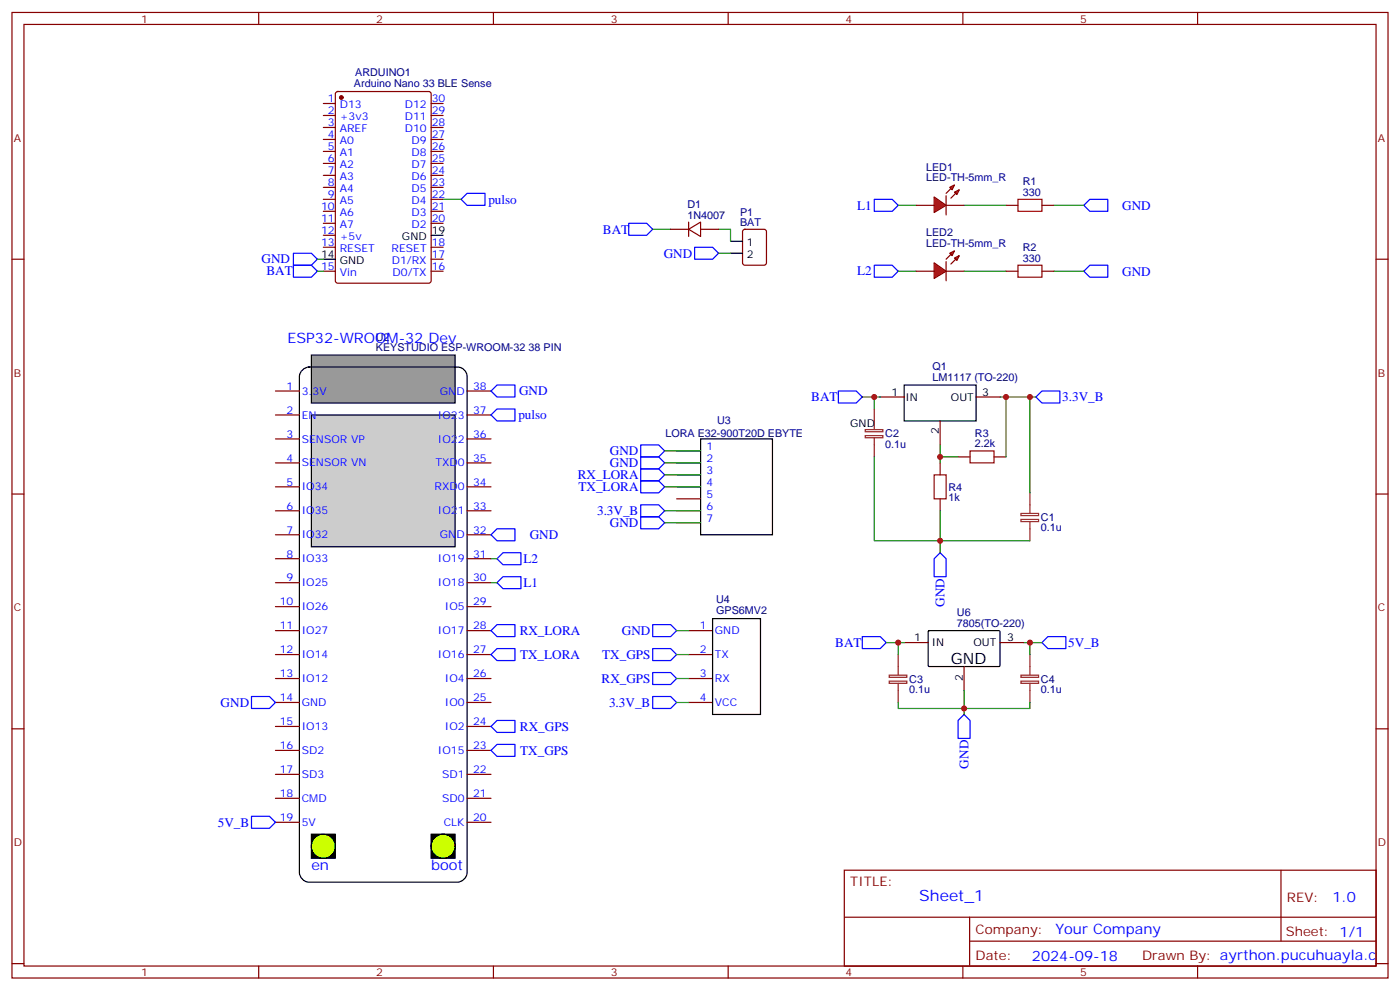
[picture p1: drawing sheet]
<svg xmlns="http://www.w3.org/2000/svg" width="412mm" height="292mm" viewBox="0 0 412 292" stroke-linecap="round" stroke-linejoin="round" font-family="sans-serif">
<g fill="none" stroke="#870000" stroke-width=".35">
<path d="M3.5 3.7h405.4v284.3h-405.4zM7.1 7.2h398.2v277.3h-398.2zM76.2 3.7v3.5M145.3 3.7v3.5M214.5 3.7v3.5M283.6 3.7v3.5M352.8 3.7v3.5M3.5 76.3h3.6M405.3 76.3h3.6M3.5 145.5h3.6M405.3 145.5h3.6M3.5 214.6h3.6"/>
<path d="M405.3 214.6h3.6M248.7 256.3h156.6v28.2h-156.6zM377.3 256.3v20.9M248.7 270.1h156.5M285.6 277.2h119.6M285.6 270.1v14.1M3.5 283.8h3.6M76.2 284.5v3.5M145.3 284.5v3.5M214.5 284.5v3.5M283.6 284.5v3.5M352.8 284.5v3.5"/>
<path d="M405.3 283.8h3.6"/>
</g>
<path d="M91.7 104.6h42.4v14.1h-42.4z" fill="#999" stroke="#000" stroke-width=".35"/>
<path d="M91.7 122.2h42.4v38.8h-42.4z" fill="#ccc" stroke="#000" stroke-width=".35"/>
<path d="M88.9 109.1a2.99 2.99 0 0 1 2.1-1h43.8a2.82 2.82 0 0 1 2.8 2.8v146.1a3 3 0 0 1-2.8 2.8h-43.8a3 3 0 0 1-2.8-2.8v-146.1l.1-.6z" fill="none" stroke="#000" stroke-width=".35"/>
<g fill="none" stroke="#870000" stroke-width=".35">
<path d="M81.1 115.1h7.1M137.6 115.1h7M81.1 122.2h7.1M81.1 129.3h7.1M81.1 136.3h7.1M137.6 122.2h7M137.6 129.3h7M137.6 136.3h7M81.1 143.4h7.1M81.1 150.4h7.1M81.1 157.5h7.1M137.6 143.4h7"/>
<path d="M137.6 150.4h7M137.6 157.5h7M81.1 164.5h7.1M81.1 171.6h7.1M81.1 178.6h7.1M137.6 164.5h7M137.6 171.6h7M137.6 178.6h7M81.1 185.7h7.1M81.1 192.8h7.1M81.1 199.8h7.1M137.6 185.7h7"/>
<path d="M137.6 192.8h7M137.6 199.8h7M81.1 206.9h7.1M81.1 213.9h7.1M137.6 206.9h7M137.6 213.9h7M81.1 221h7.1M81.1 228h7.1M81.1 235.1h7.1M137.6 221h7M137.6 228h7M137.6 235.1h7"/>
<path d="M81.1 242.1h7.1M137.6 242.1h7"/>
</g>
<path d="M91.7 245.7h7.1v7h-7.1z" fill="#000" stroke="#000" stroke-width=".35"/>
<g fill="#cf0" stroke="#000" stroke-width=".35">
<circle cx="95.2" cy="249.2" r="3.5"/>
<circle cx="130.5" cy="249.2" r="3.5"/>
</g>
<path d="M127 245.7h7.1v7h-7.1z" fill="#000" stroke="#000" stroke-width=".35"/>
<circle cx="130.5" cy="249.2" r="3.5" fill="#cf0" stroke="#000" stroke-width=".35"/>
<path d="M95.2 76.3h3.6M127 69.3h3.5M215.2 71h3.5M215.2 74.6h3.5M266.3 113.4h21.2v10.6h-21.2zM206.4 129.3h21.1v28.2h-21.1zM209.9 182.2h14.1v28.2h-14.1zM273.5 185.9l.3-.2 20.6 .1 .2 .3-.1 10-.3 .2-20.6-.1-.2-.3z" fill="none" stroke="#000" stroke-width=".35"/>
<g fill="none" stroke="#870000" stroke-width=".35">
<path d="M95.2 30.5h3.6M95.2 34h3.6M95.2 37.5h3.6M99 27.2l.5-.2h26.8l.6 .4 .1 55.3-.5 .6-27 .1-.7-.5v-55.2zM127 30.5h3.5M127 34h3.5M127 37.5h3.5M95.2 41.1h3.6M95.2 44.6h3.6M95.2 48.1h3.6M95.2 51.6h3.6M95.2 55.2h3.6"/>
<path d="M95.2 58.7h3.6M127 41.1h3.5M127 44.6h3.5M127 48.1h3.5M127 51.6h3.5M127 55.2h3.5M127 58.7h3.5M95.2 62.2h3.6M95.2 65.8h3.6M95.2 69.3h3.6M95.2 72.8h3.6M95.2 79.9h3.6"/>
<path d="M127 62.2h3.5M127 65.8h3.5M127 72.8h3.5M127 79.9h3.5M127 76.3h3.5M219 67.7l.4-.2h5.7l.6 .5 .1 9.4-.5 .6-5.9 .1-.6-.5-.1-9.4zM296.3 79.9h3.6M296.3 60.5h3.6M306.9 79.9h3.5M306.9 60.5h3.5M259.3 116.9h7M287.5 116.9h7.1"/>
<path d="M199.3 139.8h7.1M199.3 136.3h7.1M199.3 132.8h7.1M276.9 124v7M199.3 154h7.1M199.3 150.4h7.1M199.3 146.9h7.1M199.3 143.4h7.1M202.8 185.7h7.1M202.8 192.8h7.1M202.8 199.8h7.1M266.3 189.2h7.1"/>
<path d="M284 196.3v7M294.6 189.2h7M202.8 206.9h7.1"/>
</g>
<circle cx="100.5" cy="28.7" r=".53" fill="#870000" stroke="#870000" stroke-width=".35"/>
<g fill="none" stroke="#00f" stroke-width=".35">
<path d="M137.6 56.9h5.3v3.6h-5.3l-1.8-1.8zM257.5 58.7h5.3l1.8 1.8-1.8 1.7h-5.3zM86.4 74.6h5.3l1.8 1.7-1.8 1.8h-5.3zM86.4 78.1h5.3l1.8 1.8-1.8 1.7h-5.3zM185.2 65.8h5.3l1.8 1.7-1.8 1.8h-5.3zM204.6 72.8h5.3l1.8 1.8-1.8 1.7h-5.3zM257.5 78.1h5.3l1.8 1.8-1.8 1.7h-5.3zM319.3 60.5l1.7-1.8h5.3v3.5h-5.3zM319.3 79.9l1.7-1.8h5.3v3.5h-5.3zM144.6 115.1l1.8-1.7h5.3v3.5h-5.3zM246.9 115.1h5.3l1.8 1.8-1.8 1.8h-5.3zM305.2 116.9l1.7-1.8h5.3v3.6h-5.3z"/>
<path d="M146.4 120.4h5.3v3.6h-5.3l-1.8-1.8zM188.7 131h5.3l1.8 1.8-1.8 1.7h-5.3zM188.7 134.5h5.3l1.8 1.8-1.8 1.8h-5.3zM188.7 138.1h5.3l1.8 1.7-1.8 1.8h-5.3zM144.6 157.5l1.8-1.8h5.3v3.5h-5.3zM188.7 141.6h5.3l1.8 1.8-1.8 1.7h-5.3zM188.7 148.7h5.3l1.8 1.7-1.8 1.8h-5.3zM188.7 152.2h5.3l1.8 1.8-1.8 1.7h-5.3zM146.4 171.6l1.8-1.8h5.3v3.6h-5.3zM146.4 164.5l1.8-1.7h5.3v3.5h-5.3zM275.2 164.5l1.7-1.7 1.8 1.7v5.3h-3.5zM146.4 191h5.3v3.5h-5.3l-1.8-1.7z"/>
<path d="M146.4 183.9h5.3v3.6h-5.3l-1.8-1.8zM192.3 183.9h5.3l1.7 1.8-1.7 1.8h-5.3zM192.3 191h5.3l1.7 1.8-1.7 1.7h-5.3zM192.3 198h5.3l1.7 1.8-1.7 1.8h-5.3zM254 187.5h5.3l1.8 1.7-1.8 1.8h-5.3zM306.9 189.2l1.8-1.7h5.3v3.5h-5.3zM74.1 205.1h5.3l1.7 1.8-1.7 1.7h-5.3zM146.4 212.2h5.3v3.5h-5.3l-1.8-1.8zM146.4 219.2h5.3v3.5h-5.3l-1.8-1.7zM192.3 205.1h5.3l1.7 1.8-1.7 1.7h-5.3zM282.2 212.2l1.8-1.8 1.8 1.8v5.3h-3.6zM74.1 240.4h5.3l1.7 1.7-1.7 1.8h-5.3z"/>
</g>
<g fill="none" stroke="#008700" stroke-width=".35">
<path d="M130.5 58.7h5.3M93.5 76.3h1.7M93.5 79.9h1.7M192.3 67.5h5.3M211.7 67.5h3.5v3.5M211.7 74.6h3.5M264.6 79.9h5.3M264.6 60.5h5.3M284 79.9h12.3M284 60.5h12.3M310.4 79.9h8.9M310.4 60.5h8.9"/>
<path d="M254 116.9h5.3M257.5 116.9v3.5M294.6 116.9h10.6M303.4 116.9v28.2M195.8 139.8h10.6M257.5 134.5v24.7h19.4M195.8 143.4h10.6M195.8 150.4h10.6M195.8 154h10.6M144.6 164.5h1.8M144.6 171.6h1.8M199.3 185.7h3.5"/>
<path d="M199.3 192.8h3.5M199.3 199.8h3.5M261.1 189.2h5.2M264.6 189.2v3.6M301.6 189.2h5.3M303.4 189.2v3.6M199.3 206.9h3.5M264.6 206.9v1.7h38.8v-1.7M284 203.3v7.1"/>
</g>
<g fill="none" stroke="#8c2424" stroke-width=".35">
<path d="M254.9 126.5h5.2v.6h-5.2zM254.9 128.3h5.2v.6h-5.2zM257.5 120.4v6M257.5 128.9v5.6M300.7 151.2h5.2v.6h-5.2zM300.7 153h5.2v.6h-5.2zM303.4 145.1v6M303.4 153.6v5.6M261.9 198.8h5.2v.7h-5.2zM264.6 192.8v6M300.7 198.8h5.2v.7h-5.2zM303.4 192.8v6"/>
<path d="M261.9 200.6h5.2v.6h-5.2zM264.6 201.2v5.7M300.7 200.6h5.2v.6h-5.2zM303.4 201.2v5.7"/>
</g>
<path d="M299.9 58.7h7v3.5h-7zM299.9 78.1h7v3.5h-7z" fill="none" stroke="#a10000" stroke-width=".35"/>
<g fill="#f00" stroke="#870000" stroke-width=".35">
<path d="M275.2 58l3.5 2.5-3.5 2.1z"/>
<path d="M278.7 57.6v5.7z"/>
</g>
<g fill="#870000" stroke="#870000" stroke-width=".35">
<path d="M278.7 56.9l1.4-1.4z"/>
<path d="M280.1 58.3l1.4-1.4z"/>
</g>
<g fill="#f00" stroke="#870000" stroke-width=".35">
<path d="M279.8 55.2l1.4-.7-.7 1.4z"/>
<path d="M281.2 56.6l1.4-.7-.7 1.4z"/>
</g>
<path d="M269.9 60.5h5.3M278.7 60.5h5.3" fill="none" stroke="#870000" stroke-width=".35"/>
<g fill="#f00" stroke="#870000" stroke-width=".35">
<path d="M275.2 77.4l3.5 2.5-3.5 2.1z"/>
<path d="M278.7 77v5.7z"/>
</g>
<g fill="#870000" stroke="#870000" stroke-width=".35">
<path d="M278.7 76.3l1.4-1.4z"/>
<path d="M280.1 77.8l1.4-1.5z"/>
</g>
<g fill="#f00" stroke="#870000" stroke-width=".35">
<path d="M279.8 74.6l1.4-.7-.7 1.4z"/>
<path d="M281.2 76l1.4-.7-.7 1.4z"/>
</g>
<path d="M197.6 67.5h5.2M202.8 67.5l3.6-2.1v4.2zM202.8 65.4v4.2M206.4 67.5h5.3M269.9 79.9h5.3M278.7 79.9h5.3M276.9 136.3v3.5M282.2 134.5h3.6M292.8 134.5h3.5M276.9 146.9v3.5" fill="none" stroke="#870000" stroke-width=".35"/>
<path d="M296.3 116.9v17.6M195.8 132.8h10.6M195.8 136.3h10.6M276.9 131v5.3M276.9 134.5h5.3M276.9 159.2h26.5M276.9 150.4v12.4" fill="none" stroke="#008700" stroke-width=".35"/>
<path d="M275.2 139.8h3.5v7.1h-3.5zM285.8 132.8h7v3.5h-7z" fill="none" stroke="#a10000" stroke-width=".35"/>
<g fill="#c00">
<circle cx="257.5" cy="116.9" r=".88"/>
<circle cx="276.9" cy="159.2" r=".88"/>
<circle cx="303.4" cy="116.9" r=".88"/>
<circle cx="264.6" cy="189.2" r=".88"/>
<circle cx="284" cy="208.6" r=".88"/>
<circle cx="303.4" cy="189.2" r=".88"/>
<circle cx="276.9" cy="134.5" r=".88"/>
<circle cx="296.3" cy="116.9" r=".88"/>
</g>
<text font-size="4.6" x="280.1" y="195.6">GND</text>
<text font-size="4.6" fill="#00f" x="270.8" y="265.3">Sheet_1</text>
<g font-size="4.2" fill="#00f">
<text x="84.7" y="101">ESP32-WROOM-32 Dev</text>
<text x="91.7" y="256.3">en</text>
<text x="127" y="256.3">boot</text>
<text x="392.5" y="265.5">1.0</text>
<text x="310.9" y="275.1">Your Company</text>
<text x="304" y="282.9">2024-09-18</text>
</g>
<g font-size="3.9" fill="#00f">
<text x="143.9" y="60">pulso</text>
<text x="252.5" y="61.7">L1</text>
<text x="330.6" y="61.9">GND</text>
<text x="177.6" y="68.8">BAT</text>
<text x="77.1" y="77.6">GND</text>
<text x="195.5" y="75.8">GND</text>
<text x="78.5" y="81.1">BAT</text>
<text x="252.5" y="81.1">L2</text>
<text x="330.6" y="81.3">GND</text>
<text x="152.9" y="116.4">GND</text>
<text x="239" y="118.2">BAT</text>
<text x="312.9" y="118.2">3.3V_B</text>
<text x="152.7" y="123.5">pulso</text>
<text x="179.6" y="134">GND</text>
<text x="179.6" y="137.6">GND</text>
<text x="170.2" y="141.1">RX_LORA</text>
<text x="170.4" y="144.6">TX_LORA</text>
<text x="175.9" y="151.7">3.3V_B</text>
<text x="179.6" y="155.2">GND</text>
<text x="156.1" y="158.8">GND</text>
<text x="154.2" y="165.8">L2</text>
<text x="154.2" y="172.9">L1</text>
<text x="278.2" y="178.7" transform="rotate(-90 278.2 178.7)">GND</text>
<text x="153.1" y="187">RX_LORA</text>
<text x="183.2" y="187">GND</text>
<text x="246" y="190.5">BAT</text>
<text x="314.7" y="190.5">5V_B</text>
<text x="153.2" y="194">TX_LORA</text>
<text x="177.4" y="194">TX_GPS</text>
<text x="177.2" y="201.1">RX_GPS</text>
<text x="65" y="208.1">GND</text>
<text x="179.4" y="208.1">3.3V_B</text>
<text x="153.2" y="215.2">RX_GPS</text>
<text x="153.3" y="222.3">TX_GPS</text>
<text x="285.3" y="226.3" transform="rotate(-90 285.3 226.3)">GND</text>
<text x="64.1" y="243.4">5V_B</text>
</g>
<g font-size="3.9" fill="#800">
<text x="250.5" y="260.8">TITLE:</text>
<text x="379.1" y="265.5">REV:</text>
<text x="287.4" y="275">Company:</text>
<text x="378.7" y="275.7">Sheet: 1/1</text>
<text x="287.4" y="282.7">Date:</text>
<text x="336.4" y="282.8">Drawn By: ayrthon.pucuhuayla.c</text>
</g>
<g font-size="3.2" fill="#800">
<text x="41.6" y="6.7">1</text>
<text x="110.8" y="6.7">2</text>
<text x="179.9" y="6.7">3</text>
<text x="249.1" y="6.7">4</text>
<text x="318.2" y="6.7">5</text>
<text x="4.1" y="41.8">A</text>
<text x="405.9" y="41.8">A</text>
<text x="4.1" y="110.9">B</text>
<text x="405.9" y="110.9">B</text>
<text x="4.1" y="180.1">C</text>
<text x="405.9" y="180.1">C</text>
<text x="4.1" y="249.2">D</text>
<text x="405.9" y="249.2">D</text>
<text x="41.6" y="287.5">1</text>
<text x="110.8" y="287.5">2</text>
<text x="179.9" y="287.5">3</text>
<text x="249.1" y="287.5">4</text>
<text x="318.2" y="287.5">5</text>
</g>
<g font-size="3.2" fill="#000080">
<text x="104.6" y="22.5">ARDUINO1</text>
<text x="104.2" y="25.7">Arduino Nano 33 BLE Sense</text>
<text x="272.8" y="53.4">LED-TH-5mm_R</text>
<text x="272.8" y="50.2">LED1</text>
<text x="301.3" y="57.6">330</text>
<text x="301.3" y="54.5">R1</text>
<text x="202.5" y="64.3">1N4007</text>
<text x="202.5" y="61.2">D1</text>
<text x="218" y="63.5">P1</text>
<text x="218" y="66.5">BAT</text>
<text x="272.8" y="69.6">LED2</text>
<text x="272.8" y="72.8">LED-TH-5mm_R</text>
<text x="301.3" y="77">330</text>
<text x="301.3" y="73.9">R2</text>
<text x="110.7" y="100.5">U2</text>
<text x="110.7" y="103.5">KEYSTUDIO ESP-WROOM-32 38 PIN</text>
<text x="274.7" y="112.1">LM1117 (TO-220)</text>
<text x="274.7" y="109.1">Q1</text>
<text x="211.3" y="125">U3</text>
<text x="196" y="128.6">LORA E32-900T20D EBYTE</text>
<text x="260.8" y="131.8">0.1u</text>
<text x="260.8" y="128.8">C2</text>
<text x="287.2" y="131.7">2.2k</text>
<text x="287.2" y="128.6">R3</text>
<text x="279.4" y="147.7">1k</text>
<text x="279.4" y="144.5">R4</text>
<text x="306.6" y="153.5">C1</text>
<text x="306.6" y="156.5">0.1u</text>
<text x="210.9" y="177.7">U4</text>
<text x="210.9" y="180.9">GPS6MV2</text>
<text x="281.9" y="184.6">7805(TO-220)</text>
<text x="281.9" y="181.4">U6</text>
<text x="267.8" y="201.1">C3</text>
<text x="306.6" y="201.1">C4</text>
<text x="267.8" y="204.1">0.1u</text>
<text x="306.6" y="204.1">0.1u</text>
</g>
<g font-size="3.2" fill="#00f">
<text x="96.6" y="30.1">1</text>
<text x="96.6" y="33.7">2</text>
<text x="100.1" y="31.9">D13</text>
<text x="100.1" y="35.4">+3v3</text>
<text x="119.2" y="35.4">D11</text>
<text x="119.2" y="31.9">D12</text>
<text x="127.2" y="33.7">29</text>
<text x="127.2" y="30.1">30</text>
<text x="96.6" y="37.2">3</text>
<text x="96.6" y="40.7">4</text>
<text x="100.1" y="38.9">AREF</text>
<text x="119.2" y="38.9">D10</text>
<text x="127.2" y="40.7">27</text>
<text x="127.2" y="37.2">28</text>
<text x="96.6" y="44.2">5</text>
<text x="96.6" y="47.8">6</text>
<text x="100.1" y="42.5">A0</text>
<text x="100.1" y="46">A1</text>
<text x="121.2" y="46">D8</text>
<text x="121.2" y="42.5">D9</text>
<text x="127.2" y="47.8">25</text>
<text x="127.2" y="44.2">26</text>
<text x="96.6" y="51.3">7</text>
<text x="100.1" y="49.5">A2</text>
<text x="100.1" y="53.1">A3</text>
<text x="121.2" y="53.1">D6</text>
<text x="121.2" y="49.5">D7</text>
<text x="127.2" y="51.3">24</text>
<text x="96.6" y="54.8">8</text>
<text x="96.6" y="58.3">9</text>
<text x="100.1" y="56.6">A4</text>
<text x="121.2" y="56.6">D5</text>
<text x="127.2" y="58.3">22</text>
<text x="127.2" y="54.8">23</text>
<text x="94.6" y="61.9">10</text>
<text x="94.6" y="65.4">11</text>
<text x="100.1" y="60.1">A5</text>
<text x="100.1" y="63.6">A6</text>
<text x="121.2" y="63.6">D3</text>
<text x="121.2" y="60.1">D4</text>
<text x="127.2" y="65.4">20</text>
<text x="127.2" y="61.9">21</text>
<text x="94.6" y="68.9">12</text>
<text x="100.1" y="67.2">A7</text>
<text x="100.1" y="70.7">+5v</text>
<text x="121.2" y="67.2">D2</text>
<text x="94.6" y="72.5">13</text>
<text x="100.1" y="74.2">RESET</text>
<text x="115.4" y="74.2">RESET</text>
<text x="115.4" y="77.8">D1/RX</text>
<text x="127.2" y="76">17</text>
<text x="127.2" y="72.5">18</text>
<text x="94.6" y="79.5">15</text>
<text x="100.1" y="81.3">Vin</text>
<text x="115.7" y="81.3">D0/TX</text>
<text x="127.2" y="79.5">16</text>
<text x="84.4" y="114.8">1</text>
<text x="88.9" y="116.2">3.3V</text>
<text x="129.6" y="116.2">GND</text>
<text x="139.3" y="114.8">38</text>
<text x="84.4" y="121.8">2</text>
<text x="88.9" y="123.3">EN</text>
<text x="129" y="123.3">IO23</text>
<text x="139.3" y="121.8">37</text>
<text x="84.4" y="128.9">3</text>
<text x="88.9" y="130.3">SENSOR VP</text>
<text x="129" y="130.3">IO22</text>
<text x="139.3" y="128.9">36</text>
<text x="84.4" y="136">4</text>
<text x="88.9" y="137.4">SENSOR VN</text>
<text x="128.3" y="137.4">TXD0</text>
<text x="139.3" y="136">35</text>
<text x="208.1" y="136">2</text>
<text x="208.1" y="132.4">1</text>
<text x="84.4" y="143">5</text>
<text x="139.3" y="143">34</text>
<text x="208.1" y="143">4</text>
<text x="208.1" y="139.5">3</text>
<text x="88.9" y="144.4">IO34</text>
<text x="128" y="144.4">RXD0</text>
<text x="208.1" y="146.5">5</text>
<text x="84.4" y="150.1">6</text>
<text x="88.9" y="151.5">IO35</text>
<text x="129" y="151.5">IO21</text>
<text x="139.3" y="150.1">33</text>
<text x="208.1" y="153.6">7</text>
<text x="208.1" y="150.1">6</text>
<text x="84.4" y="157.1">7</text>
<text x="88.9" y="158.5">IO32</text>
<text x="129.6" y="158.5">GND</text>
<text x="139.3" y="157.1">32</text>
<text x="84.4" y="164.2">8</text>
<text x="88.9" y="165.6">IO33</text>
<text x="129" y="165.6">IO19</text>
<text x="139.3" y="164.2">31</text>
<text x="84.4" y="171.2">9</text>
<text x="88.9" y="172.6">IO25</text>
<text x="129" y="172.6">IO18</text>
<text x="139.3" y="171.2">30</text>
<text x="82.4" y="178.3">10</text>
<text x="88.9" y="179.7">IO26</text>
<text x="131" y="179.7">IO5</text>
<text x="139.3" y="178.3">29</text>
<text x="82.4" y="185.3">11</text>
<text x="139.3" y="185.3">28</text>
<text x="206.1" y="185.3">1</text>
<text x="88.9" y="186.8">IO27</text>
<text x="129" y="186.8">IO17</text>
<text x="210.6" y="186.8">GND</text>
<text x="82.4" y="192.4">12</text>
<text x="88.9" y="193.8">IO14</text>
<text x="129" y="193.8">IO16</text>
<text x="139.3" y="192.4">27</text>
<text x="206.1" y="192.4">2</text>
<text x="210.6" y="193.8">TX</text>
<text x="82.4" y="199.5">13</text>
<text x="88.9" y="200.9">IO12</text>
<text x="131" y="200.9">IO4</text>
<text x="139.3" y="199.5">26</text>
<text x="206.1" y="199.5">3</text>
<text x="210.6" y="200.9">RX</text>
<text x="82.4" y="206.5">14</text>
<text x="88.9" y="207.9">GND</text>
<text x="131" y="207.9">IO0</text>
<text x="139.3" y="206.5">25</text>
<text x="206.1" y="206.5">4</text>
<text x="210.6" y="207.9">VCC</text>
<text x="82.4" y="213.6">15</text>
<text x="88.9" y="215">IO13</text>
<text x="131" y="215">IO2</text>
<text x="139.3" y="213.6">24</text>
<text x="82.4" y="220.6">16</text>
<text x="139.3" y="220.6">23</text>
<text x="82.4" y="227.7">17</text>
<text x="88.9" y="222">SD2</text>
<text x="129" y="222">IO15</text>
<text x="139.3" y="227.7">22</text>
<text x="88.9" y="229.1">SD3</text>
<text x="130.2" y="229.1">SD1</text>
<text x="82.4" y="234.7">18</text>
<text x="88.9" y="236.1">CMD</text>
<text x="130.2" y="236.1">SD0</text>
<text x="139.3" y="234.7">21</text>
<text x="82.4" y="241.8">19</text>
<text x="88.9" y="243.2">5V</text>
<text x="130.7" y="243.2">CLK</text>
<text x="139.3" y="241.8">20</text>
</g>
<g font-size="3.2">
<text x="118.4" y="70.7">GND</text>
<text x="127.2" y="68.9">19</text>
<text x="94.6" y="76">14</text>
<text x="100.1" y="77.8">GND</text>
<text x="220" y="72.5">1</text>
<text x="220" y="76">2</text>
<text x="262.6" y="116.6">1</text>
<text x="266.7" y="118">IN</text>
<text x="280.1" y="118">OUT</text>
<text x="289.3" y="116.6">3</text>
<text x="250.5" y="125.7">GND</text>
<text x="276.6" y="127.7" transform="rotate(-90 276.6 127.7)">2</text>
<text x="269.3" y="188.9">1</text>
<text x="274.5" y="190.3">IN</text>
<text x="286.7" y="190.3">OUT</text>
<text x="296.7" y="188.9">3</text>
<text x="283.6" y="200.4" transform="rotate(-90 283.6 200.4)">2</text>
</g>
</svg>
